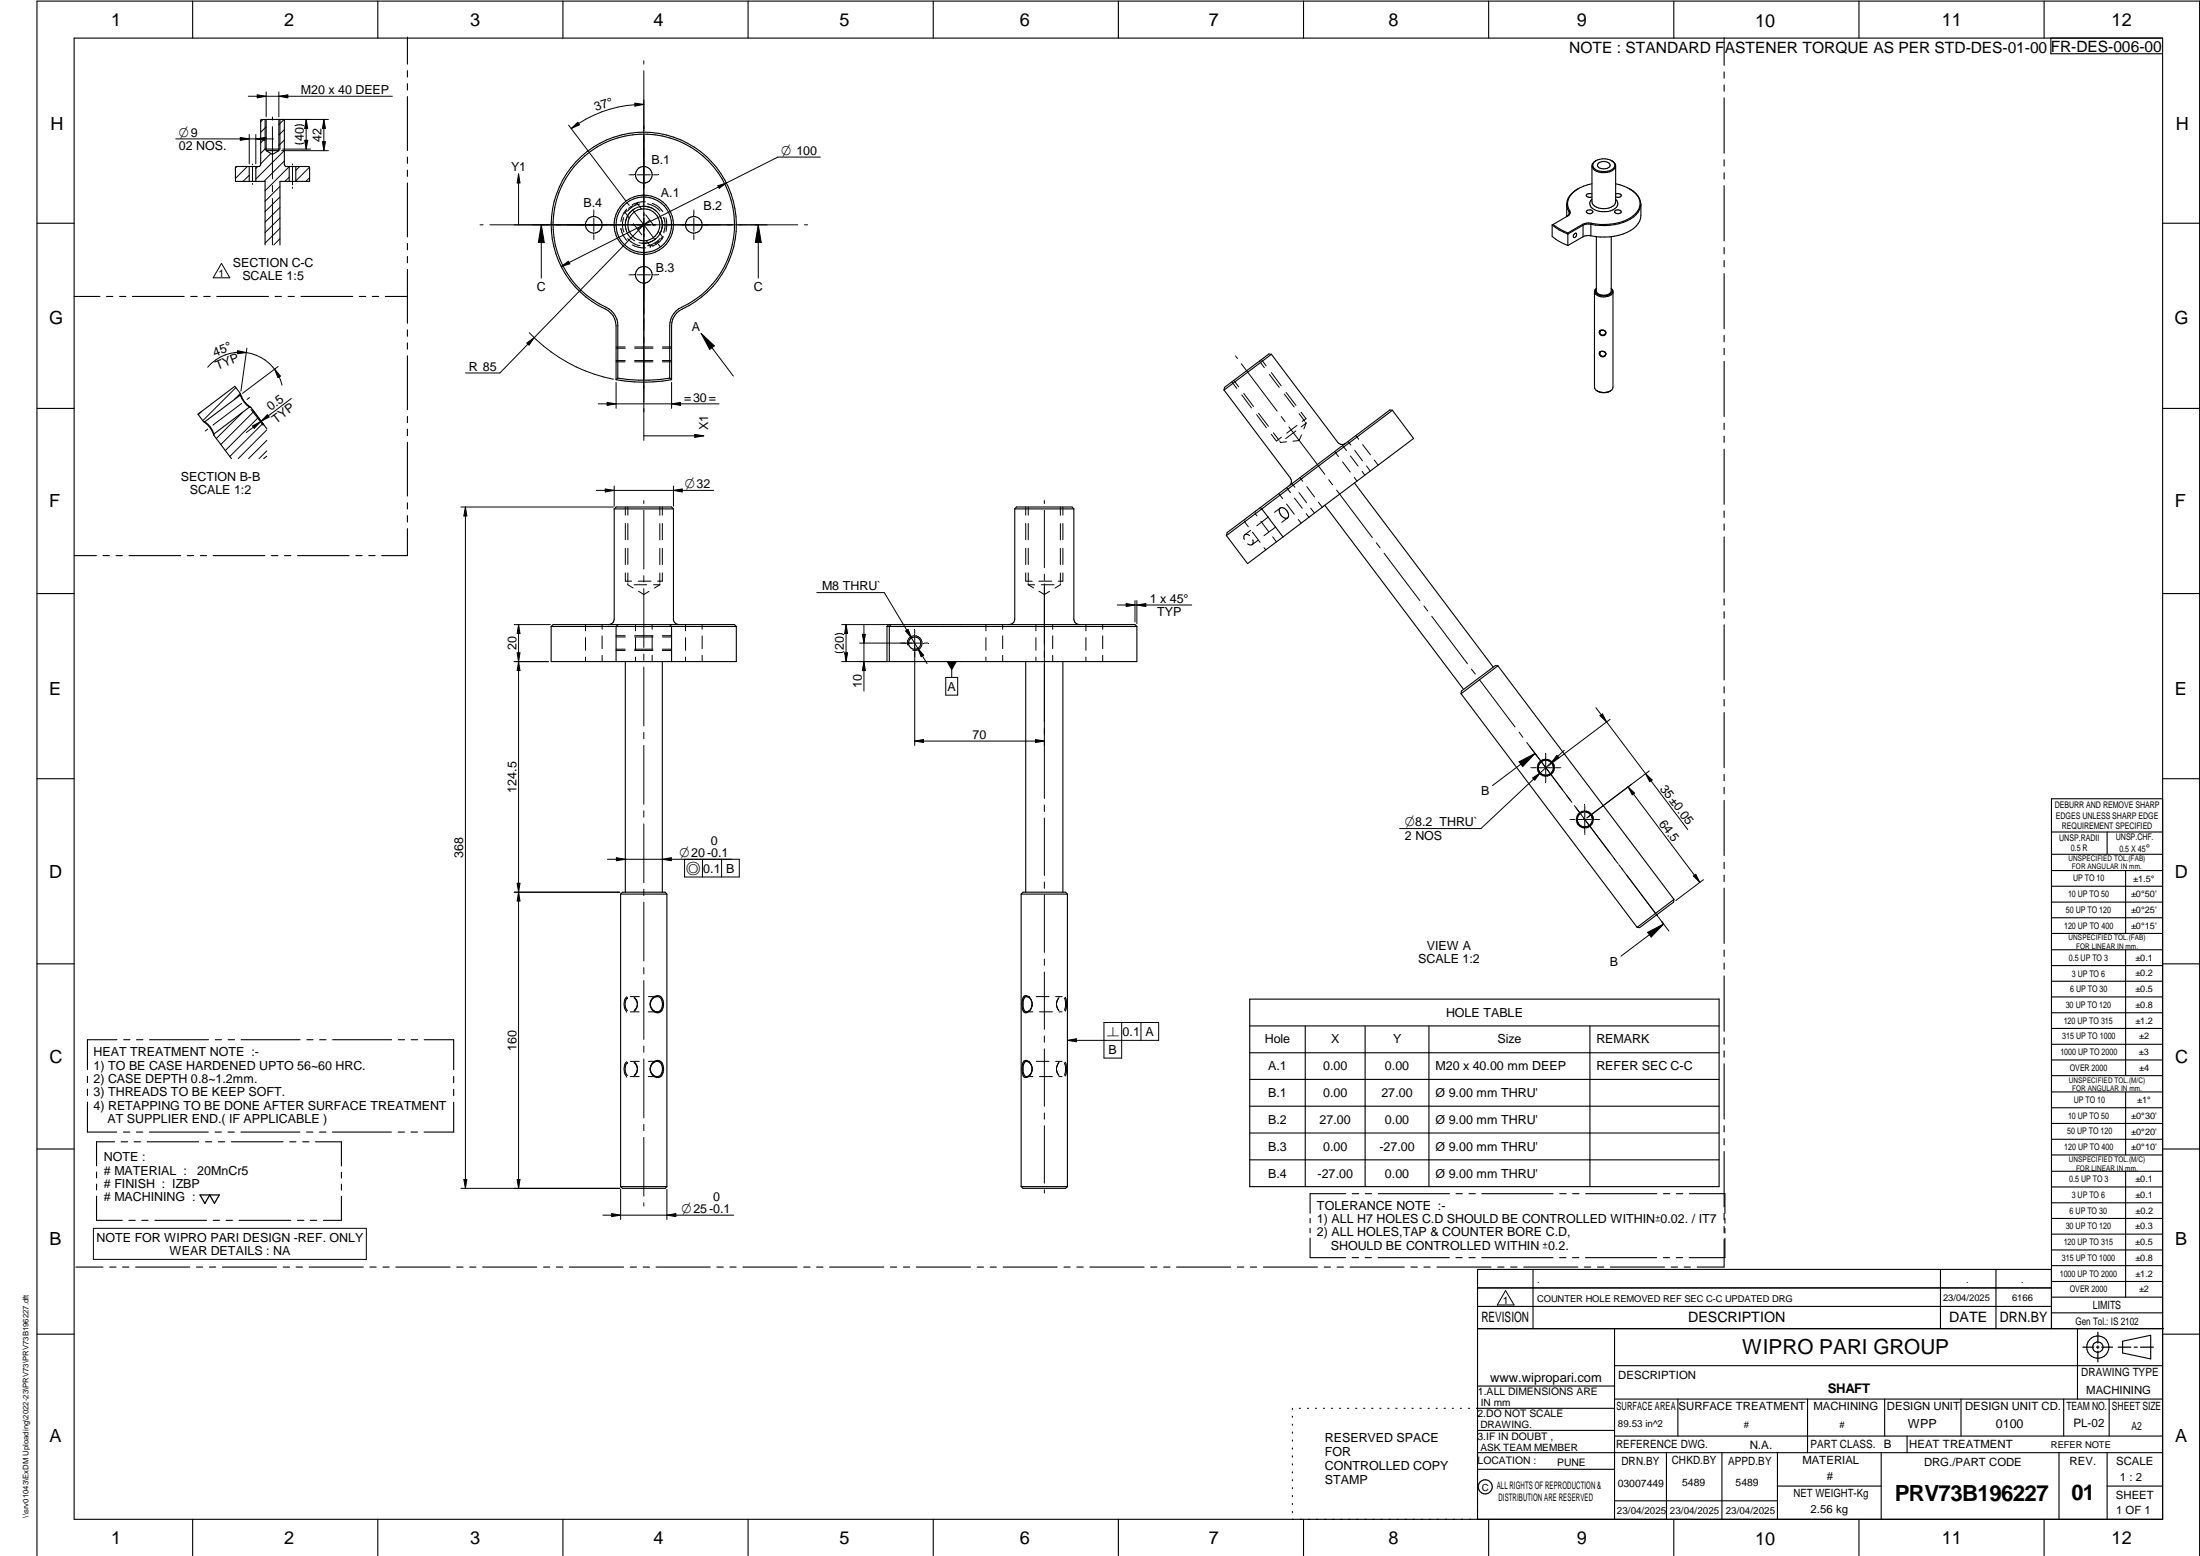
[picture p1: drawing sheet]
<svg xmlns="http://www.w3.org/2000/svg" width="594mm" height="420mm" viewBox="0 0 594 420" stroke-linecap="round" stroke-linejoin="round" font-family="sans-serif">
<g fill="none" stroke="#000" stroke-width=".3">
<path d="M20 10.3h564v400h-564zM52 .3v10M102 .3v10M110 10v7.3M110 19.1v1.7M152 .3v10M202 .3v10M252 .3v10M302 .3v10M352 .3v10M402 .3v10M452 .3v10"/>
<path d="M465.6 10.2v7.5M465.6 19.4v1.7M502 .3v10M552 .3v10M553.8 10.3v4.2h30.1M71.9 32.3v8.4M75.3 32.3v8.4M110 22.6v1.7M110 26.1v14.5M465.6 22.9v1.7M465.6 26.4v15M67.3 45v4"/>
<path d="M69.1 45v4M71.6 40.3h4M71.9 40.7l1.7 1 1.7-1M71.9 40.7h3.4M78.1 45v4M79.9 45v4M110 42.4v1.7M110 45.9v1.7M110 49.4v14.6M175.5 59.5l-3.3 2.4M423.1 55.2v3.3M423.7 57.1a.85 .85 0 0 1-.5 1.3"/>
<path d="M423.7 57.1v.9M423.9 56.9a.95 .95 0 0 1-.5 1.4l-4 2.3M423.9 56.9l-.2 .3M426.2 51a4.7 4.7 0 0 0-2.9 5.5l.4 .7M428.4 57l.7-.3a.69 .69 0 0 1 1 .7 1.08 1.08 0 0 1-1.7-.2zM429.9 52.4l-.7-.1a.62 .62 0 0 0-.8 .6l.8 .4 .7-.1M429.9 49.6a7.9 7.9 0 0 0-6.4 4.4 3.5 3.5 0 0 0 .4 2.9M430.4 43.8a4 4 0 0 1 5.6 .4 1.75 1.75 0 0 1-1.8 2l-.8 .1a2.82 2.82 0 0 1-3.3-1.7zM430.8 43.5l-.8 .8-.1 .5M430.9 43.4l-.1 .1M431.7 44a2.07 2.07 0 0 1 3.1 .6 2.06 2.06 0 0 1-3.3 .3l-.1-.3zM435.2 43.4a1.42 1.42 0 0 1 1.1 1.4 1.42 1.42 0 0 1-1.1 1.3 4.5 4.5 0 0 1-5-.5l-.3-.8"/>
<path d="M436.1 57l.6-.3a.71 .71 0 0 1 1 .7 1.12 1.12 0 0 1-1.7-.2zM436.3 53.8a1.64 1.64 0 0 1 .5 1.7 1.64 1.64 0 0 1-1.3 1.2 5.6 5.6 0 0 1-5.9-.8 1.48 1.48 0 0 1 .3-2.1M436.3 52.4l.4-.1a.75 .75 0 0 1 1 .7 1.33 1.33 0 0 1-1.4 .2M436.3 49.6a8.2 8.2 0 0 1 6.4 4.3 4.1 4.1 0 0 1-2.4 4.9 15 15 0 0 1-10.6 1.5M436.3 44.8v9.7a2.7 2.7 0 0 1-3.2 1.8 2.96 2.96 0 0 1-3.2-1.8v-9.7M440 51a4.3 4.3 0 0 1 2.4 6.3 11.1 11.1 0 0 1-9 3.6l-3.8-.3M443.1 55.2a6.3 6.3 0 0 1-1.3 5.9 13.8 13.8 0 0 1-12.2 2.6M465.6 43.1v1.7M465.6 46.7v1.6M465.6 50.1v15M10 60.3h10M71.6 66.1v-17.1h-8v-3.8l.2-.2h6l.5-.3 .1-12.2 .2-.2h6l.2 .2v11.9l.3 .5 6.3 .1 .2 .2v3.8h-8v17.1"/>
<path d="M110 65.7v1.8M110 69.3v1.7M110 72.8v14.5M419.1 60.7a13.9 13.9 0 0 0 4.3 2.5l4.1-2.4M419.1 60.7v3.1a13.9 13.9 0 0 0 4.3 2.5M419.4 60.6l-.3 .1M419.4 60.6l2.5 1.6 1.5 .7M423.4 62.9v3.4M425.2 63.1l.2-.2a.59 .59 0 0 1 .3 .9 .59 .59 0 0 1-.8 .2zM427.3 60.6l.2 .2M427.3 60.6l-3.9 2.3M427.5 63.9l-4.1 2.4"/>
<path d="M427.5 60.8v3.1M429.6 63.7l-1.1-.1-1 .3M429.6 60.6v3.1M429.6 60.6a2.75 2.75 0 0 0-2.1 .2M429.7 60.3l-1.3-.1-1.1 .4M429.7 60.3l-.1 .3M430.6 78.7a2.84 2.84 0 0 0 4.1 1.1l.4-.2 .5-.7M430.6 78.7l.1-.4 .4-.4a1.15 1.15 0 0 0-.1 1.3 1.15 1.15 0 0 0 1.1 .6l.6 .1a2.24 2.24 0 0 0 2.7-1.2l-.3-.8 .5 .6v26.1l-.3 .7-.5 .3M430.6 78.7v25.9l.3 .7 .4 .3M431.1 63.9v14.7a2.39 2.39 0 0 0 3.7 .6l.3-.6v-14.7M465.6 66.8v1.7M465.6 70.4v1.7"/>
<path d="M465.6 73.9v14.9M584 60.3h10M20 80.1h7M28.8 80.1h1.7M32.3 80.1h1.7M35.8 80.1h13.9M51.5 80.1h1.7M55 80.1h1.8M58.5 80.1h14M74.3 80.1h1.7M77.8 80.1h1.7M81.3 80.1h13.9"/>
<path d="M97 80.1h1.8M100.5 80.1h1.7M104 80.1h6M110 89.1v1.7M110 92.6v1.7M110 96.1v14.5M343.3 95.7l-.7-.1-11.9 9-.2 .7M343.3 95.7l17.9 23.7a1.47 1.47 0 0 0 2.1 .3M343.3 95.7l-12.8 9.6M432 95.3h.1M432 89.6h.1M432 95l.4-.1a.85 .85 0 0 1 1.2 .3 .85 .85 0 0 1-.5 1.2 .85 .85 0 0 1-1.1-.5l-.2-.5z"/>
<path d="M432.1 89.2h.3a.85 .85 0 0 1 1.2 .3 .85 .85 0 0 1-.5 1.2 .85 .85 0 0 1-1.1-.5l-.2-.5zM432.1 95.1l-.1 .2M432.1 89.4l-.1 .2M432.1 95h.1M432.1 89.3h.1M433.2 95a.75 .75 0 0 1-.2 1.2 .75 .75 0 0 1-1-.7v-.2M433.2 89.3a.75 .75 0 0 1-.2 1.2 .75 .75 0 0 1-1-.7v-.2M433.2 95l-.8-.1-.3 .1M433.2 89.3l-.8-.1-.3 .1M465.6 90.6v1.7M465.6 94.1v1.7M465.6 97.6v14.9"/>
<path d="M10 110.3h10M55 113.9a6.4 6.4 0 0 1 2.7 3.6M55.3 113.9a6.6 6.6 0 0 1 2.5 3.3M57.7 117.5l4.8 6.3M57.8 117.2l-.1 .3M64.9 106.7l-9.6 7.2M64.9 106.7a6.7 6.7 0 0 0 2.4 3.2M64.9 106.7h.1M64.9 106.3v.4M64.9 106.3l-1.5-2-9.9 7.5 1.4 2 .4 .1M64.9 106.3a6.1 6.1 0 0 0 2.8 3.7M67.3 109.9l.4 .1"/>
<path d="M67.3 109.9l-9.5 7.3M67.7 110l4.3 5.8M110 112.4v1.7M110 115.9v1.7M110 119.4v14.5M166.4 102.5a41.8 41.8 0 0 0 14.9 0M166.8 102.1v-14.1a5.5 5.5 0 0 0-3.1-5 24.5 24.5 0 0 1-8.8-37.7 24.5 24.5 0 0 1 38.7 .8 24.5 24.5 0 0 1-10.3 37.3 5.5 5.5 0 0 0-2.5 4.6v14.1M166.8 102.1l-.4 .4M180.8 102.1a43.1 43.1 0 0 1-14 0M180.8 102.1l.5 .4M181.3 102.5v-14.5a5 5 0 0 1 3-4.6 25 25 0 0 0 9.2-38.2 25 25 0 0 0-39.3 0 25 25 0 0 0 9.2 38.2 5 5 0 0 1 3 4.6v14.5M330.5 105.3l17.9 23.8a1.48 1.48 0 0 1-.3 2"/>
<path d="M376 110.8l5.7 7.6-35.3 26.6M376 110.8l-35.3 26.6M376 110.8l-.7-.1-43.9 33.1-.2 .8M434.8 105.6l-.5 .2a3.8 3.8 0 0 1-3-.2M434.8 105.6a3.5 3.5 0 0 1-3.5 0M465.6 114.3v1.7M465.6 117.8v1.7M584 110.3h10M72 123.2l-.8 .6M110 135.8v1.7M110 139.2v1.8M165.9 137.4h16"/>
<path d="M165.9 137.4v29.8a1.48 1.48 0 0 1-1.6 1.5M165.9 137.4l.5-.5h14.9l.6 .5M181.9 137.4v29.8a1.48 1.48 0 0 0 1.4 1.5M274 137.4v29.8a1.48 1.48 0 0 1-1.5 1.5M274 137.4l.5-.5h15l.5 .5M274 137.4h16M290 137.4v29.8a1.48 1.48 0 0 0 1.5 1.5M340.3 137.1l.4 .3M340.7 137.4l-9.5 7.2M340.7 137.4l5.7 7.6M345.7 137.2a1.88 1.88 0 0 1 2 2.6 1.88 1.88 0 0 1-2-2.6zM357.8 136.4l37.4 49.7"/>
<path d="M365.8 130.4l37.4 49.7M465.6 121.3v14.9M465.6 138v1.7M20 150h6M27.8 150h1.7M31.3 150h1.8M34.8 150h14M50.6 150h1.7M54.1 150h1.7M57.6 150h13.9M73.3 150h1.8M76.8 150h1.7"/>
<path d="M80.3 150h14M96.1 150h1.7M99.6 150h1.7M110 142.7v7.3h-6.9M331.2 144.6l5.7 7.6 9.5-7.2M465.6 141.5v1.7M465.6 145v14.9M10 160.3h10M148.8 169.2l.5-.5h49l.5 .5M148.8 169.2v9.4h32.5M148.8 169.2h50M166.8 168.7l-.4 .5v9.4"/>
<path d="M168.9 178.6v62.3M178.9 178.6v62.3M180.8 168.7l.5 .5v9.4M198.8 169.2v9.4h-17.5M239.5 169.2l.5-.5h66.5l.5 .5M239.5 169.2h67.5M239.5 169.2v9.4h.7M240.6 168.7l-.4 .5v9.4M277 178.6v62.3M287 178.6v62.3M307 169.2v9.4h-66.8M404.5 179.8l-.7-.1-9.2 6.9-.1 .7"/>
<path d="M404.5 179.8l47.5 63.1M404.5 179.8l-10 7.5M465.6 161.7v1.7M465.6 165.2v1.7M465.6 168.7v14.9M584 160.3h10M394.5 187.3l47.6 63.1M465.6 185.4v1.7M465.6 188.9v1.7M465.6 192.4v14.9M10 210.3h10M416.2 205.7a2.07 2.07 0 0 0-.4 2.8 2.07 2.07 0 0 0 2.9 .5"/>
<path d="M426.7 219.6a2.05 2.05 0 0 0 .2 3.5 2.05 2.05 0 0 0 3-1.7 2.05 2.05 0 0 0-2.8-2 2.06 2.06 0 0 0-1.2 2.2 2.06 2.06 0 0 0 1.7 1.7M465.6 209.1v1.7M465.6 212.6v1.7M465.6 216.1v14.9M584 215.7h-30v143.1M584 210.3h10M429.2 222.9l-1.1 .4M465.6 232.8v1.7M465.6 236.3v1.7M465.6 239.8v15M554 224.7h30M554 230.7h30"/>
<path d="M554 235.1h30M554 239.3h30M569 224.7v6M574 235.1v17M167.6 241.4h12.5M167.6 241.4v79M167.6 241.4l.5-.5h11.5l.5 .5M180.1 241.4v79M275.8 241.4v79M275.8 241.4l.5-.5h11.4l.5 .5M275.8 241.4h12.4M288.2 241.4v79"/>
<path d="M452 242.9l-.1 .7-9.1 6.9-.7-.1M452 242.9l-9.9 7.5M465.6 256.5v1.7M554 243.6h30M554 247.8h30M554 252.1h30M554 256.5h30M574 256.5v33.9M10 260.3h10M175.6 271.1h.1M176.1 269.8a1.58 1.58 0 0 1 1.9-.5 1.58 1.58 0 0 1 .9 1.8 1.58 1.58 0 0 1-.8 1.9 1.58 1.58 0 0 1-2-.5 2.2 2.2 0 0 1 0-2.7zM176.2 269.5a1.64 1.64 0 0 1 1.9-.5 1.64 1.64 0 0 1 1 1.7 2.26 2.26 0 0 1-1.5 2.8 2.34 2.34 0 0 1-1.9-1.5 2.34 2.34 0 0 1 .5-2.5z"/>
<path d="M278.5 270.3a1.14 1.14 0 0 0-.8-1.1 1.14 1.14 0 0 0-1.2 .4l-.2 .9a3.5 3.5 0 0 0 .6 2.7h.6l.8-.7M278.5 270.3l.2 .8-.2 .9M278.5 272l-.1 .4M278.5 270.3a1.38 1.38 0 0 0-2.2-1.1 4.6 4.6 0 0 0 .2 4.1 1.15 1.15 0 0 0 1.7-.5l.3-.7M337.5 277h126.7M337.5 269.8h126.7v50.6h-126.7zM352.5 277v43.4M368.6 277v43.4M385.9 277v43.4M429.3 277v43.4M465.6 260.1v1.6M465.6 263.5v15"/>
<path d="M554 260.7h30M554 265h30M554 269.2h30M554 273.5h30M554 277.7h30M584 260.3h10M23.6 290.6v1.7M23.6 294.1v1.7M23.6 297.6v8.1h7.9M31.6 280.8h-8v8M33.4 280.8h1.7M36.9 280.8h1.7"/>
<path d="M40.4 280.8h15.9M58.1 280.8h1.7M61.6 280.8h1.7M65.1 280.8h15.9M82.8 280.8h1.7M86.3 280.8h1.7M89.8 280.8h15.9M107.6 280.8h1.7M111 280.8h1.8M114.5 280.8h8v8M122.5 297.6v8.1h-8M122.5 290.7v1.7"/>
<path d="M122.5 294.1v1.8M175.6 288.7h.1M176.1 287.4a1.49 1.49 0 0 1 1.7-.8 1.49 1.49 0 0 1 1.1 1.6 1.94 1.94 0 0 1-1.4 2.5 2.08 2.08 0 0 1-1.4-3.3zM176.2 287a1.64 1.64 0 0 1 1.9-.6 1.64 1.64 0 0 1 1 1.8 2.21 2.21 0 0 1-1.5 2.8 2.33 2.33 0 0 1-1.9-1.6 2.33 2.33 0 0 1 .5-2.4zM278.5 287.8a1.52 1.52 0 0 0-2-1.2 4.3 4.3 0 0 0 0 4.2 1.52 1.52 0 0 0 2-1.2M278.7 288.7l-.2 .9M278.7 288.7a1.78 1.78 0 0 0-1.8-2.1 3.2 3.2 0 0 0 0 4.1l.9-.2 .7-.9M337.5 284.3h126.7M337.5 291.5h126.7M337.5 298.7h126.7M465.6 280.2v1.7M465.6 283.8v1.7"/>
<path d="M465.6 287.2v15M554 282h30M554 286.2h30M554 290.4h30M554 294.9h30M554 299.1h30M574 294.9v17M10 310.3h10M26.1 316.5v1.6M26.1 319.7v1.6M30.9 308.3h-4.8v6.5M32.7 308.3h1.8"/>
<path d="M33.4 305.7h1.6M36.2 308.3h1.7M36.8 305.7h1.8M39.7 308.3h14M40.3 305.7h16M55.5 308.3h1.7M58.1 305.7h1.7M59 308.3h1.7M61.5 305.7h1.8M62.5 308.3h13.9M65.1 305.7h15.9M78.2 308.3h1.7"/>
<path d="M81.7 308.3h1.7M82.8 305.7h1.7M85.2 308.3h7v6.5M86.3 305.7h1.7M89.8 305.7h15.9M92.2 316.5v1.6M92.2 319.8v1.6M107.5 305.7h1.7M111 305.7h1.7M337.5 305.9h126.7M337.5 313.2h126.7M465.6 304v1.6"/>
<path d="M465.6 307.5v1.7M465.6 310.9v15M554 303.4h30M554 307.6h30M554 311.9h30M554 316.3h30M574 316.3v34M584 310.3h10M26.1 323v6.5h6.9M34.8 329.5h1.7M38.3 329.5h1.7M41.8 329.5h14"/>
<path d="M57.6 329.5h1.7M61.1 329.5h1.7M64.6 329.5h13.9M80.3 329.5h1.7M83.8 329.5h1.7M92.2 323v6.5h-4.9M167.6 320.4h12.5M167.6 320.4l.5 .5h11.5l.5-.5M275.8 320.4l.5 .5h11.4l.5-.5M275.8 320.4h12.4M353.8 329v1.2M353.8 331.6v1.3"/>
<path d="M353.8 334.3v5.3h9.5M363.4 322.3h-9.6v5.3M365.1 339.6h1.8M365.2 322.3h1.7M368.6 339.6h1.7M368.7 322.3h1.7M372.1 339.6h19.3M372.2 322.3h19.2M393.1 339.6h1.7M393.2 322.3h1.7M396.7 339.6h1.6M396.7 322.3h1.7"/>
<path d="M400.1 339.6h19.2M400.2 322.3h19.2M421.1 339.6h1.8M421.2 322.3h1.7M424.6 339.6h1.7M424.7 322.3h1.7M428.2 339.6h19.2M428.2 322.3h19.2M449.1 339.6h1.7M449.2 322.3h1.7M452.7 339.6h1.7M452.7 322.3h1.7"/>
<path d="M456.2 322.3h9.6v5.4M465.6 334.7v7.4h-7.3M465.6 327.7v1.7M465.6 331.2v1.7M465.8 334.3v5.3h-9.7M465.8 329v1.3M465.8 331.7v1.3M554 320.5h30M554 324.8h30M554 329h30M554 333.2h30M554 337.5h30"/>
<path d="M20.5 342.1h7.3M29.6 342.1h1.7M33.1 342.1h1.7M36.6 342.1h14.7M53 342.1h1.7M56.6 342.1h1.6M60.1 342.1h14.6M76.5 342.1h1.7M80 342.1h1.7M83.5 342.1h14.6M99.9 342.1h1.7M103.4 342.1h1.7"/>
<path d="M106.9 342.1h14.6M123.3 342.1h1.7M126.8 342.1h1.7M130.3 342.1h14.6M146.8 342.1h1.7M150.2 342.1h1.8M153.7 342.1h14.7M170.2 342.1h1.7M173.7 342.1h1.7M177.2 342.1h14.6M193.6 342.1h1.7M197.1 342.1h1.7"/>
<path d="M200.6 342.1h14.6M217 342.1h1.7M220.5 342.1h1.7M224 342.1h14.7M240.4 342.1h1.7M244 342.1h1.7M247.4 342.1h14.7M263.9 342.1h1.7M267.4 342.1h1.7M270.9 342.1h14.6M287.3 342.1h1.7M290.8 342.1h1.7"/>
<path d="M294.3 342.1h14.6M310.7 342.1h1.7M314.2 342.1h1.7M317.7 342.1h14.7M334.1 342.1h1.8M337.6 342.1h1.7M341.2 342.1h14.6M357.6 342.1h1.7M361.1 342.1h1.7M364.6 342.1h14.6M381 342.1h1.7M384.5 342.1h1.7"/>
<path d="M388 342.1h14.6M399 358.8h185.2M399 352.8h155M399 347.8h155M404.4 342.1h1.7M407.9 342.1h1.8M411.4 342.1h14.7M414 342.8v16M427.9 342.1h1.6M431.4 342.1h1.7M434.8 342.1h14.7M436 358.8v51.5"/>
<path d="M451.3 342.1h1.7M454.8 342.1h1.7M524 342.8v16M539 342.8v16M554 341.8h30M554 346h30M554 350.3h30M554 354.5h30M554 342.8h-155v67.5M561 358.8v19M10 360.3h10M399 374.3h37"/>
<path d="M436 377.8h148M453.1 377.8v10M488.1 377.8v14.5M508.9 377.8v10M529.5 377.8v10M557.3 377.8v10M569.5 377.8v10M573.2 362.2l7.6-1.6v6.3l-7.6-1.6zM584 368.8h-148M584 360.3h10M349 380.3v.3M349 382.4v.3"/>
<path d="M349 384.6v.3M349 386.7v.3M349 388.8v.3M349 391v.3M349 393.1v.3M349 395.3v.3M349 397.4v.3M349 399.5v.3M350.9 380.3h.2M353.1 380.3h.2M355.2 380.3h.3M357.4 380.3h.3"/>
<path d="M359.6 380.3h.3M361.7 380.3h.3M363.9 380.3h.3M366.1 380.3h.3M368.3 380.3h.2M370.4 380.3h.3M372.6 380.3h.3M374.8 380.3h.3M376.9 380.3h.4M379.1 380.3h.3M381.3 380.3h.3M383.4 380.3h.4"/>
<path d="M385.6 380.3h.3M387.8 380.3h.3M390 380.3h.3M392.2 380.3h.3M394.3 380.3h.3M396.5 380.3h.3M398.7 380.3h37.3M399 396.7h37M399 392.3h185M399 386.2h37M436 387.8h148M450 392.3v18"/>
<path d="M465 392.3v18M480 392.3v18M508 392.3v18M515 387.8v4.5M556 392.3v18M569 392.3v18M52 410.3v9.7M102 410.3v9.7M152 410.3v9.7M202 410.3v9.7M252 410.3v9.7M302 410.3v9.7"/>
<path d="M349 401.7v.3M349 403.8v.4M349 406v.3M349 408.1v.3M352 410.3v9.7M402 410.3v9.7M436 405.3h44M452 410.3v9.7M480 401.3h28M502 410.3v9.7M552 410.3v9.7M569 401.3h15"/>
<path d="M10 420v-419.7h584v419.7"/>
<circle cx="173.8" cy="47.2" r="2.25"/>
<circle cx="160.3" cy="60.7" r="2.26"/>
<circle cx="173.8" cy="74.2" r="2.26"/>
<circle cx="173.8" cy="60.7" r="7.5"/>
<circle cx="173.9" cy="60.7" r="8"/>
<circle cx="173.9" cy="60.7" r="4.3"/>
<circle cx="187.3" cy="60.7" r="2.26"/>
<circle cx="247" cy="173.7" r="1.67"/>
<circle cx="417.4" cy="207.3" r="2.06"/>
<circle cx="417.4" cy="207.3" r="2.3"/>
<circle cx="428" cy="221.3" r="2.28"/>
<circle cx="566.5" cy="363.7" r="1.39"/>
<circle cx="566.5" cy="363.8" r="3"/>
<circle cx="401.1" cy="401.5" r="1.9"/>
</g>
<g fill="none" stroke="#000" stroke-width=".27">
<path d="M173.9 16.4v.9M173.9 19.1v36.6M47.4 37.5h26.5M64.9 37.1l2.4 .4-2.4 .4zM67 26h39M67.3 36.3v7.9M69.1 37.5l2.4-.4v.8zM69.1 36.3v7.9M69.5 25.6l2.4 .4-2.4 .4zM71 32.3l-.6 .6M71.6 32.3v8M71.9 34.2l-1.5 1.5"/>
<path d="M71.9 37.1l-1.5 1.5M71.9 39.9l-1.5 1.5M71.9 24.8v6.7M73.6 31.6v.8M73.6 34.2v14.1M75.3 26l2.4-.4v.8zM75.3 24.8v6.7M75.6 32.3v8M76 32.3h12.7M76.6 32.3l-1.3 1.4M76.8 35l-1.5 1.4M76.8 37.8l-1.5 1.5"/>
<path d="M79.7 38.6a2.99 2.99 0 0 0 2.4 0M79.7 34a2.99 2.99 0 0 1 2.4 0M82.3 37.9h.8l-.4 2.4zM82.7 32.3l.4 2.4h-.8zM82.7 32.3v8M87.1 38.3h.8l-.4 2.4zM87.5 32.3l.4 2.4h-.8zM87.5 32.3v8.4M153.5 33.8l15.4 20.4M154.3 34.7l1.7-1.7 .5 .7zM171.4 27.9l2.5 .3-2.5 .5zM173.9 28.2a32.4 32.4 0 0 0-19.6 6.5"/>
<path d="M64 45l-.4 .4M66.8 45l-3.2 3.2M67.3 47.3l-1.7 1.7M68.2 44.3v.2M68.2 45v4M68.2 49.5v.3M69.6 45l-.5 .5M73.1 41.4l-2.7 2.8M73.6 50.1v1.7M73.6 53.6v12.5M75.6 50.3l-4 4.1M75.6 53.2l-4 3.9"/>
<path d="M75.6 56l-4 4M75.6 58.8l-4 4M76 40.7h12.7M76.3 40.3h7.6M76.8 40.6l-7.7 7.7M76.8 43.5l-5.5 5.5M78.1 45l-6.5 6.5M78.1 47.8l-1.1 1.2M79 44.3v.2M79 45.2v4.7M79 50.5v.3M80.9 45l-1 1"/>
<path d="M83.6 45.2l-3.7 3.7M83.6 48l-1 1M140 47v13.7M140 47l.4 2.4h-.7zM160.4 56.7v.1M160.4 56.9v1.2M160.4 58.9v3.6M168.4 58.8a5.2 5.2 0 0 0 .1 3.9M168.5 57.4h.1M168.7 57.4h.1M168.8 57.4l1.1 1.5M169.2 56.5a6 6 0 0 0-1.5 3.3"/>
<path d="M169.3 56.9l-.5 .5M169.4 54.8l.5 .7M169.8 47.2h.1M170.1 47.2h1.1M170.9 55.5l-1.2 .8M171 56.9l5.7 7.6M171.3 56.4a4.8 4.8 0 0 0-2.4 3.2M171.4 56.3a5 5 0 0 1 5.8 .7M171.4 56.3a5 5 0 0 0-2.4 5.7M172 47.2h3.6M172.1 54.9l1.1 1.5M172.1 54.9h.1"/>
<path d="M172.1 54.9l-.6 .3M172.2 54.7l-.1 .1M172.8 55.1a5.1 5.1 0 0 0-3.3 1.9M173.3 55.7h1l1.8 .5M173.9 55.9v63M174.3 54.5a6.4 6.4 0 0 0-3.6 .8M174.4 58l2.2 3M174.8 55l.2 .1a5.5 5.5 0 0 1 3.2 1.9M176.1 54.9a5.5 5.5 0 0 1 2.9 2.3M176.5 47.2h1.1M176.7 56.6a5 5 0 0 1 1.7 6.2 5 5 0 0 1-5.9 2.7M178.4 58.7a4.8 4.8 0 0 1 0 4"/>
<path d="M179.2 58.7h.1M179.3 58.8a5.6 5.6 0 0 1 0 3.8M179.8 58.8a6.6 6.6 0 0 1 0 3.7M187.4 56.7v.1M187.4 56.9v1.2M187.4 58.9v3.6M193.8 50.2l2.4-.8-2 1.4zM196.2 49.4l-44.7 22.6M221.5 42.4h-11.4l-13.9 7M59.8 71.1l2.3 3.9h-4.5zM75.6 61.6l-4 4.1M75.6 64.5l-1.7 1.6"/>
<path d="M129.6 60.7h.9M132.3 60.7h83.1M146.2 60.7l.8 4.8h-1.6zM146.2 60.7v14.4M151.5 72l2-1.5 .4 .7zM160.4 63.3v1.1M160.4 64.6v.1M167.7 61.7h.1M167.7 61.7a6.1 6.1 0 0 0 1.6 3.2M169 61.8a4.7 4.7 0 0 0 2.4 3.2M169.5 64.4a5.4 5.4 0 0 0 3.3 1.9M169.8 74.2h.1"/>
<path d="M170.1 74.2h1.1M170.8 66.1a6.2 6.2 0 0 0 3.5 .8M171.1 60.4l2.2 3M172 74.2h3.6M173.9 60.7l-38.9 40h-9.3M174.5 64.9l1.1 1.6M175.5 66.6v.1M175.6 66.5h.1M176.2 66.2l-.6 .3M176.5 74.2h1.1M177.2 64.4a4.9 4.9 0 0 1-3.8 1.3M177.8 62.5l1.1 1.5"/>
<path d="M177.8 66l.5 .6M178 65.1l-1.1 .8M178.3 64.4a5.9 5.9 0 0 1-3.4 1.9M178.9 64h.1M178.9 64l-.4 .5M179 64.2a5.8 5.8 0 0 1-2.8 2.3M179.1 64h.1M179.3 62.6h.1M187.4 63.3v1.1M187.4 64.6v.1M204.8 60.7l.8 4.8h-1.6zM204.8 60.7v14.4"/>
<path d="M217.2 60.7h.9M64.1 94.7l2.4 .5-2.4 .3zM66.5 95.2a11.5 11.5 0 0 1 9.7 8.8M66.5 95.2a11.6 11.6 0 0 0-10.4 3.9M66.7 94l-1.6 11.6M74.2 99.7l1.5 1.9-.6 .3zM75.1 99l-9.6 7.2M142.3 92.6l1.9-1.4-1.3 2zM142.9 89.8a42.8 42.8 0 0 0 22.7 12.6M166.4 97.4h2.4M166.4 94h2.5M166.4 93.7h2.4"/>
<path d="M166.4 97.7h2.4M171.4 97.4h4.9M171.4 93.7h4.9M171.4 97.7h4.9M171.4 94h5M178.9 97.4h2.4M178.9 93.7h2.4M178.9 97.7h2.4M178.9 94h2.4M189.4 90l3.5 3.4-1.3 1zM189.4 90l8.6 11.6M333.6 96.1l.6 .7"/>
<path d="M335.2 98.3l9.7 12.7M340.1 97.5l1.3 1.8M340.6 97.1l1.3 1.7M54.4 111.1l-.9 .9M56.1 115.9l-.7 .5M63.7 104.6l-8.9 9M64.9 106.3l-1.6 1.5M65.3 108.9l-7.8 5.9M65.5 111.4l-7.1 7M67.4 107.4l-.7 .5M67.8 110.5l3.3 4.4M68.1 110.6l3.1 4.1"/>
<path d="M68.2 115l2.2-1.1-1.7 1.8zM68.5 111.1l-8.9 8.9M69.8 112.7l-9 9M71 114.3l-8.9 9M72 118.9l-4.9 4.9M72 116.1l-7.7 7.7M72.2 112l.5 .6-2.2 1.1zM78.6 107.6l-12.1 9.2M161.5 109.1h32.7M164 108.7l2.4 .4-2.4 .4zM166.4 103.3v7M173.9 117.7h16.1"/>
<path d="M181.3 103.3v7M181.3 109.1l2.5-.4v.8zM187.6 117.3l2.4 .4-2.4 .4zM332.6 103.1l1.4 1.8M333.2 102.7l1.3 1.7M335.3 106.6l2.6 3.6M335.9 106.3l2.6 3.5M339.3 112l2.7 3.5M339.8 111.6l2.7 3.5M342.8 101.1l2.6 3.5M343.3 100.6l2.6 3.5M343.3 117.3l1.4 1.8 1.3-1"/>
<path d="M343.9 116.9l1.5 2M345.6 119.2l.2 .3 1.6-.2M346 112.5l1 1.3M346.8 106.4l2.7 3.5M347.3 106l2.7 3.5M348.1 115.3l9.7 12.8M349.9 116.4l-2.7 2M350.2 114.9l-2.7 2.1M350.8 111.7l1.5 2M351.3 111.3l1.4 1.8-1 .7M351.4 117.4l-.6 1.6-1.6 .1M352.5 114l.2 .3"/>
<path d="M352.7 114.3l-1.3 1M352.7 114.3l-.6 1.5M364 119.2l.8 1M366.1 117.6l.8 1M72 121.8l-2 2M124.5 136.9h41.1M125.7 136.9v184M125.7 136.9l.4 2.4h-.8zM161 132.4h31.7M163.4 132l2.5 .4-2.5 .4zM165.9 131.2v5.5M168.9 136.9v2.2"/>
<path d="M169.5 136.9v2.2M173.9 135.2v.8M173.9 137.8v15.9M178.2 136.9v2.2M178.9 136.9v2.2M181.9 131.2v5.5M181.9 132.4l2.3-.4v.8zM277 136.9v2.2M277.7 136.9v2.2M282 135.2v.8M282 137.8v15.5M286.3 136.9v2.2"/>
<path d="M287 136.9v2.2M339 138.5l.4 .8M339 138v.3M342.5 139.6l-3.1 2.4M345.3 133.3l1.1 1.4M345.7 137.2l-1.5 1.1M347.4 136.1l2.1 2.8M347.5 131.7l1 1.4M347.7 139.8l-1.6 1.3M348.9 130.6l.8 1M349.5 134.5l2.2 2.7M350.8 133l2 2.8"/>
<path d="M351.1 129l.7 1M352.7 138.7l.8 1M352.9 131.4l2.1 2.8M353.9 137.2l1.1 1.4M356 135.6l1.1 1.4M358.8 129.5l1 1.4M360.4 121.9l1 1.4M360.9 132.3l9.7 12.9M362.5 120.3l1.1 1.4M362.5 124.7l2.1 2.8M364.7 123.1l2 2.8M365.7 128.9l.7 1"/>
<path d="M365.8 121.6l2.1 2.8M367.8 127.3l.7 1M368 120.1l2.1 2.7M369 125.8l1 1.4M371.1 124.2l1 1.4M168.9 141.4v4.4M168.9 148v4.4M168.9 154.7v2.2h1.7M169.5 157.6v.3l1.4 .8M169.5 141.4v4.4M169.5 148v4.4M169.5 154.7v2.5"/>
<path d="M171.2 157.9h3.5M172.3 156.9h3.5M172.4 159.6l1.5 .9 1.4-.8M173.9 155.4v1.7M173.9 159v15.8M176.5 157.9h1.7M178.2 157.6v.3M178.2 157.9l-1.5 .9M178.2 141.4v4.4M178.2 148.1v4.4M178.2 154.7v2.5M178.9 141.4v4.4"/>
<path d="M178.9 148v4.4M178.9 154.7v2.2h-1.3M277 154.7v2.2h1.7M277 141.4v4.4M277 148v4.4M277.7 157.9h1.7M277.7 141.4v4.4M277.7 148v4.4M277.7 154.7v2.5M277.7 157.6v.3M277.7 157.9l1.4 .9M280.5 156.9h3.5"/>
<path d="M280.5 159.6l1.5 .9 1.4-.8M281.2 157.9h3.4M282 155.1v1.7M282 157.6v58M286.3 141.4v4.4M286.3 148.1v4.4M286.3 154.7v2.5M286.3 157.6v.3l-1.4 .9M287 154.7v2.2h-1.3M287 141.4v4.4M287 148v4.4M336.1 144.4l-.2 .6 .1 .7"/>
<path d="M336.1 144.4l.7-.1 .6 .3M336.1 140.7v.2l1 1.3M336.2 140.2v.2M336.9 146.9l.6 .3 .7-.1M337.7 143.2l-1.6 1.2M338.2 143.7l2.1 2.7M338.3 145.8l.1 .6-.2 .7M339.7 145.9l-1.5 1.2M340.5 140.8l2.1 2.7M341.3 147.9l.5 .6M343.7 144.9l1 1.4M344.5 142.3l-3.2 2.4"/>
<path d="M350.6 140.3l.8 1M371.6 146.6l1.1 1.4M373.8 149.4l9.6 12.8M138.8 178.6h9.3M138.8 168.7h9.8M139.7 176.3h.7l-.4 2.3zM140 178.6l.4 2.5h-.7zM140 168.7l.4 2.4h-.7zM140 168.7v152.2M158.1 168.7v1.6M158.1 172.2v3.4M158.1 177.4v1.2"/>
<path d="M162.6 168.7v1.2M162.6 171.7v3.5M162.6 177v1.6M166.4 172h2.5M166.4 175.3h2.4M166.4 171.7h2.4M166.4 175.6h2.4M171.4 175.3h4.9M171.4 171.7h4.9M171.4 175.6h4.9M171.4 172h5M171.6 168.7v1.6"/>
<path d="M171.6 172.2v3.4M171.6 177.4v1.2M173.9 176.6v1.7M176.1 168.7v1.2M176.1 171.7v3.5M176.1 177v1.6M178.9 175.3h2.4M178.9 171.7h2.4M178.9 175.6h2.4M178.9 172h2.4M185.1 168.7v1.6M185.1 172.2v3.4"/>
<path d="M185.1 177.4v1.2M189.6 168.7v1.2M189.6 171.7v3.5M189.6 177v1.6M220.5 160h18.3l7.3 12.3M227.3 178.6h12.1M227.3 168.7h12.6M227.9 176a2.89 2.89 0 0 1-2.4 0M227.9 171.4a2.52 2.52 0 0 0-2.4 0M228.1 176.3h.8l-.4 2.3zM228.5 168.7v9.9M228.5 168.7l.4 2.4h-.8z"/>
<path d="M232.1 173.7h16.7M232.9 171.3h.8l-.4 2.4zM233.3 178.6l.4 2.5h-.8zM233.3 168.9v17.7M244.6 170.4l.6-.4 .9 2.3zM245.1 174.2a2 2 0 0 1 1.7-2.5 2 2 0 0 1 2.2 2.1 2 2 0 0 1-2.5 1.8M246.1 172.3l4.3 6.9M247 170.1v1M247 171.9v29.4M247.9 175.1l1.5 1.8-.7 .4zM249.6 173.7h.9M257 178.6v4.3"/>
<path d="M266.2 168.7v1.6M266.2 172.2v3.4M266.2 177.4v1.2M270.8 168.7v1.2M270.8 171.7v3.5M270.8 177v1.6M279.7 168.7v1.6M279.7 172.2v3.4M279.7 177.4v1.2M284.3 168.7v1.2M284.3 171.7v3.5M284.3 177v1.6"/>
<path d="M293.2 168.7v1.6M293.2 172.2v3.4M293.2 177.4v1.2M297.8 168.7v1.2M297.8 171.7v3.5M297.8 177v1.6M301.7 163.4h20.1M304.1 163l2.4 .4-2.4 .4zM306.5 162.2v5.7M307 163.4l2.4-.4v.8zM307 162.2v6.2M384.5 163.6l1 1.4"/>
<path d="M386.6 166.4l9.7 12.8M173.9 180.1v15.9M173.9 197.8v1.7M255.4 182.9h3.2v4.8h-3.2zM279.6 199.7l2.4 .4-2.4 .4zM397.3 180.7l1.1 1.3M399.5 183.5l9.6 12.8M410.2 197.7l1 1.4M430.9 191.1l24.9 32.9M432 193.3l.7-.5 1.1 2.1zM434.8 194.2l-16.8 12.7M173.9 201.3v15.9"/>
<path d="M173.9 218.9v1.7M247 200.1l2.4-.4v.8zM247 200.1h35M282 217.4v1.7M410.2 205.7l4.3-2.2-3.3 3.5zM412.3 200.5l12.2 16.2M413.4 207.3h.1M413.6 207.3h1.2M413.9 210.1l2-1.4-1.5 2zM414.5 203.5l.5 .6M414.5 203.5l-11.5 8.6M415.5 208.6l.1 .1"/>
<path d="M415.6 207.3h3.6M416.8 205.4l-.6 .3M417.4 205.5v3.6M417.4 203.5v1.2M417.4 209.9v1.2M417.6 205.3l1.3 .6M418.8 208.8l-.1 .2M419.1 208.5h.1M419.3 205.9v.3M419.3 206.6l.1 1M419.4 207.9l-.3 .6M419.5 206.4l.1 .4"/>
<path d="M419.7 207.1v.3M420 207.3h1.2M420.4 204l.6 .6-2.1 1.3zM421.4 207.3h.1M422.4 202.6l-22.5 21.1h-22M423 214.8l1 1.3M425.1 217.6l11 14.4M425.6 218.1l1 1.4M427.3 219.3l-.6 .3M427.9 217.5v1.2M427.9 219.5v3.6M428.2 219.2l1.2 .7"/>
<path d="M429.8 219.9l.1 .2M439.6 212.5l19.4 25.8M439.6 212.5l1.8 1.7-.6 .4zM444.4 208.9l1.7 1.7-.6 .5zM445.3 208.2l-16.8 12.7M139.7 238.5h.7l-.4 2.4zM166.4 231.6l2.5 .4-2.5 .4zM173.9 222.5v15.8M178.9 232l2.4-.4v.8zM184.9 232v4.8h14.7v-4.8h-35.6M189.7 232v4.8M194.9 232v4.8"/>
<path d="M282 220.9v15.5M282 238.2v1.7M423.9 221.3h.1M424.2 221.3h1.1M426.1 222.6v.1M426.2 221.3h3.6M427.9 223.9v1.1M427.9 225.3h.1M429.4 222.7l-.2 .2M429.8 220.6l.2 1M429.9 221.9l-.3 .6M430 220.4l.1 .4"/>
<path d="M430.2 221.1v.3M430.6 221.3h1.1M431.9 221.3h.1M435.9 231.8l1 1.4M437.1 233.5l1.1 1.3M438 234.6l9.6 12.8M457.3 236.6l.6-.5 1.1 2.2zM460 237.5l-7.5 5.7M138.8 240.9h28.6M140 240.9l.4 2.4h-.7zM173.9 240.1v1.7M173.9 243.6v15.9"/>
<path d="M282 241.7v15.5M282 259v1.6M444.9 251.8l4.3-2.3-3.3 3.5zM447.8 247.6l2.9 3.8M448.7 248.8l.5 .7M449.2 249.5l-11.5 8.7M169.2 273h.1M169.2 269.2a3.1 3.1 0 0 0 0 3.8M169.5 269.4a2.75 2.75 0 0 0 0 3.5M169.5 269.4h.1M170.2 269.1h2.4M170.2 273.2h2.4"/>
<path d="M171.2 269.5a2.06 2.06 0 0 1 .1 3.3M171.3 269.3a2.36 2.36 0 0 1-.1 3.7M173.9 261.3v1.7M173.9 264.8v15.9M175 273.2h2.5M175.1 269.1h2.4M277.2 273.2h1.7M277.2 269.1h.8M279.8 269.1h3.5M280.7 273.2h3.5M282 262.5v15.4M282 279.7v1.7"/>
<path d="M285.1 269.1h1.7M285.3 271.6l.6 1.2M285.3 270.7v.9M285.3 271.6l.7 1.3M285.6 269.9l-.3 .8M285.9 269.6l-.1 .1M286 273.2h.8M286 269.4l-.7 1.3M287.4 269.5a4.1 4.1 0 0 1 0 3.3M287.7 269.3l.1 .2a5.1 5.1 0 0 1-.2 3.5M302.9 276.1v9.6h-4.8v-9.6h14.8v4.8h-24.7M308.1 276.1v4.8"/>
<path d="M169.2 290.6h.1M169.2 286.7a3.2 3.2 0 0 0 0 3.9M169.5 286.9a2.75 2.75 0 0 0 0 3.5M169.5 286.9h.1M170.2 286.6h2.4M170.2 290.7h2.4M171.2 287a2.11 2.11 0 0 1 .1 3.3M171.3 286.8a2.36 2.36 0 0 1-.1 3.7M173.9 282.4v1.7M173.9 286v15.8M175 290.7h2.5M175.1 286.6h2.4"/>
<path d="M277.2 290.7h1.7M277.2 286.6h.8M279.8 286.6h3.5M280.7 290.7h3.5M282 283.2v15.5M285.1 286.6h1.7M285.3 288.7v.4M285.3 289.1l.6 1.1M285.3 289.1l.7 1.3M285.9 287.1l-.3 .4-.3 1.2M286 290.7h.8M286 286.9l-.4 .5-.3 1.3"/>
<path d="M287.4 287a4.1 4.1 0 0 1 0 3.3M287.7 286.8a5.1 5.1 0 0 1-.1 3.8M288.2 280.9l2.5-.4v.8zM125.3 318.5h.8l-.4 2.4zM139.7 318.5h.7l-.4 2.4zM173.9 303.6v1.7M173.9 307.1v15.9M282 300.5v1.7M282 304v15.5M25.2 331.7h73.7v8.4h-73.7zM124.5 320.9h42.9M162.8 328.1h35.3"/>
<path d="M165.2 327.7l2.4 .4-2.4 .4zM167.6 321.1v8.2M173.9 324.8v.9M180.1 321.1v8.2M180.1 328.1l2.4-.4v.8zM282 321.3v.9M406.6 348.5l2.2 3.9h-4.5z"/>
</g>
<path d="M54 322.7h5.2l-1.3 2.3-1.3-2.3-1.3 2.3zM566.5 359.7v3M562.5 363.8h2.9M566.1 363.8h.7M566.5 363.4v.7M566.5 364.9v2.8M567.6 363.8h2.9M572 363.8h3.4M576.3 363.8h.8M578 363.8h3.5" fill="none" stroke="#000" stroke-width=".34"/>
<g fill="#000">
<path d="M64.9 37.1l2.4 .4-2.4 .4zM69.5 25.6l2.4 .4-2.4 .4zM69.1 37.5l2.4-.4v.8zM75.3 26l2.4-.4v.8zM82.3 37.9h.8l-.4 2.4zM82.7 32.3l.4 2.4h-.8zM87.5 32.3l.4 2.4h-.8zM87.1 38.3h.8l-.4 2.4zM154.3 34.7l1.7-1.7 .5 .7zM171.4 27.9l2.5 .3-2.5 .5zM140 47l.4 2.4h-.7zM193.8 50.2l2.4-.8-2 1.4z"/>
<path d="M146.2 60.7l.8 4.8h-1.6zM151.5 72l2-1.5 .4 .7zM204.8 60.7l.8 4.8h-1.6zM64.1 94.7l2.4 .5-2.4 .3zM142.3 92.6l1.9-1.4-1.3 2zM189.4 90l3.5 3.4-1.3 1zM68.2 115l2.2-1.1-1.7 1.8zM72.2 112l.5 .6-2.2 1.1zM74.2 99.7l1.5 1.9-.6 .3zM164 108.7l2.4 .4-2.4 .4zM181.3 109.1l2.5-.4v.8zM187.6 117.3l2.4 .4-2.4 .4z"/>
<path d="M125.7 136.9l.4 2.4h-.8zM163.4 132l2.5 .4-2.5 .4zM181.9 132.4l2.3-.4v.8zM139.7 176.3h.7l-.4 2.3zM140 168.7l.4 2.4h-.7zM228.1 176.3h.8l-.4 2.3zM228.5 168.7l.4 2.4h-.8zM232.9 171.3h.8l-.4 2.4zM244.6 170.4l.6-.4 .9 2.3zM247.9 175.1l1.5 1.8-.7 .4zM255.6 178.6h2.8l-1.4 2.5zM304.1 163l2.4 .4-2.4 .4z"/>
<path d="M307 163.4l2.4-.4v.8zM140 178.6l.4 2.5h-.7zM233.3 178.6l.4 2.5h-.8zM432 193.3l.7-.5 1.1 2.1zM247 200.1l2.4-.4v.8zM279.6 199.7l2.4 .4-2.4 .4zM410.2 205.7l4.3-2.2-3.3 3.5zM413.9 210.1l2-1.4-1.5 2zM420.4 204l.6 .6-2.1 1.3zM439.6 212.5l1.8 1.7-.6 .4zM444.4 208.9l1.7 1.7-.6 .5zM139.7 238.5h.7l-.4 2.4z"/>
<path d="M166.4 231.6l2.5 .4-2.5 .4zM178.9 232l2.4-.4v.8zM457.3 236.6l.6-.5 1.1 2.2zM140 240.9l.4 2.4h-.7zM444.9 251.8l4.3-2.3-3.3 3.5zM288.2 280.9l2.5-.4v.8zM125.3 318.5h.8l-.4 2.4zM139.7 318.5h.7l-.4 2.4zM165.2 327.7l2.4 .4-2.4 .4zM180.1 328.1l2.4-.4v.8z"/>
</g>
<text font-size="6" x="511.6" y="405.2">PRV73B196227</text>
<text font-size="5.9" x="559.4" y="405.1">01</text>
<text font-size="5.6" x="470.5" y="365.5">WIPRO PARI GROUP</text>
<g font-size="4.9">
<text x="30" y="6.9">1</text>
<text x="76.7" y="6.9">2</text>
<text x="127" y="6.9">3</text>
<text x="176.5" y="6.9">4</text>
<text x="226.7" y="6.9">5</text>
<text x="275.4" y="6.9">6</text>
<text x="326.4" y="6.9">7</text>
<text x="375" y="6.9">8</text>
<text x="425.8" y="6.9">9</text>
<text x="473.9" y="7.3">10</text>
<text x="524.3" y="6.9">11</text>
<text x="570.2" y="6.9">12</text>
<text x="13.6" y="35.1">H</text>
<text x="587.6" y="35.1">H</text>
<text x="13.2" y="87.5">G</text>
<text x="587.2" y="87.5">G</text>
<text x="13.2" y="137">F</text>
<text x="587.2" y="137">F</text>
<text x="13.2" y="187.6">E</text>
<text x="587.2" y="187.6">E</text>
<text x="13.2" y="237">D</text>
<text x="587.2" y="237">D</text>
<text x="13.4" y="287.1">C</text>
<text x="587.4" y="287.1">C</text>
<text x="13.4" y="336.2">B</text>
<text x="587.4" y="336.2">B</text>
<text x="13.4" y="389.3">A</text>
<text x="587.4" y="389.3">A</text>
<text x="30" y="416.9">1</text>
<text x="76.7" y="416.9">2</text>
<text x="127" y="416.9">3</text>
<text x="176.5" y="416.9">4</text>
<text x="226.7" y="416.9">5</text>
<text x="275.4" y="416.9">6</text>
<text x="326.4" y="416.9">7</text>
<text x="375" y="416.9">8</text>
<text x="425.8" y="416.9">9</text>
<text x="473.9" y="417.3">10</text>
<text x="524.3" y="416.9">11</text>
<text x="570.2" y="416.9">12</text>
</g>
<g font-size="4.2">
<text x="423.7" y="14.3">NOTE : STANDARD FASTENER TORQUE AS PER STD-DES-01-00</text>
<text x="553.8" y="14">FR-DES-006-00</text>
</g>
<g font-size="3.9">
<text x="400" y="357.1">REVISION</text>
<text x="455.9" y="357.1">DESCRIPTION</text>
<text x="526.4" y="357.1">DATE</text>
<text x="540" y="357.1">DRN.BY</text>
</g>
<g font-size="3.7">
<text x="48.3" y="36.9">O9</text>
<text x="210.9" y="41.8">O 100</text>
<text x="184.9" y="131.8">O32</text>
<text x="379.4" y="223.1">O8.2 THRU`</text>
<text x="183.5" y="231.4">O20-0.1</text>
<text x="185.3" y="235.6">a</text>
<text x="298.9" y="279.7">n</text>
<text x="184" y="327.5">O25-0.1</text>
</g>
<text font-size="3.6" x="493.6" y="376.1">SHAFT</text>
<text font-size="3.5" x="402.4" y="373.3">www.wipropari.com</text>
<g font-size="3.4">
<text x="81.3" y="25.4">M20 x 40 DEEP</text>
<text x="160.9" y="30.1" transform="rotate(-18 160.9 30.1)">37°</text>
<text x="48.3" y="40.5">02 NOS.</text>
<text x="82.1" y="38.1" transform="rotate(-90 82.1 38.1)">40</text>
<text x="86.9" y="38.4" transform="rotate(-90 86.9 38.4)">42</text>
<text x="138" y="46.1">Y1</text>
<text x="175.9" y="44.2">B.1</text>
<text x="178.5" y="53.3">A.1</text>
<text x="157.6" y="55.8">B.4</text>
<text x="189.9" y="56.8">B.2</text>
<text x="62.9" y="72.1">SECTION C-C</text>
<text x="65.4" y="75.7">SCALE 1:5</text>
<text x="177.1" y="73.5">B.3</text>
<text x="144.9" y="78.7">C</text>
<text x="203.6" y="78.7">C</text>
<text x="186.8" y="89.3">A</text>
<text x="58" y="96.3" transform="rotate(-22 58 96.3)">45°</text>
<text x="58.7" y="99.9" transform="rotate(-22 58.7 99.9)">TYP</text>
<text x="126.6" y="100.1">R 85</text>
<text x="73.1" y="111" transform="rotate(-37 73.1 111)">0.5</text>
<text x="184.7" y="108.5">=30=</text>
<text x="74.5" y="114.5" transform="rotate(-37 74.5 114.5)">TYP</text>
<text x="191.2" y="116" transform="rotate(-90 191.2 116)">X1</text>
<text x="48.8" y="129.8">SECTION B-B</text>
<text x="51.3" y="133.4">SCALE 1:2</text>
<text x="222" y="159.4">M8 THRU`</text>
<text x="310.5" y="162.8">1 x 45°</text>
<text x="312.5" y="166.4">TYP</text>
<text x="139.4" y="175.6" transform="rotate(-90 139.4 175.6)">20</text>
<text x="227.9" y="175.6" transform="rotate(-90 227.9 175.6)">20</text>
<text x="232.7" y="185.8" transform="rotate(-90 232.7 185.8)">10</text>
<text x="255.9" y="186.5">A</text>
<text x="262.6" y="199.5">70</text>
<text x="139.4" y="214" transform="rotate(-90 139.4 214)">124.5</text>
<text x="400" y="214.8">B</text>
<text x="448.1" y="212.9" transform="rotate(53 448.1 212.9)">35±0.05</text>
<text x="379.4" y="226.7">2 NOS</text>
<text x="447.8" y="222.4" transform="rotate(53 447.8 222.4)">64.5</text>
<text x="125" y="231.7" transform="rotate(-90 125 231.7)">368</text>
<text x="192" y="228.3">0</text>
<text x="189.9" y="235.6">0.1 B</text>
<text x="385.3" y="256.5">VIEW A</text>
<text x="383" y="260.1">SCALE 1:2</text>
<text x="434.7" y="260.8">B</text>
<text x="390.5" y="274.5">HOLE TABLE</text>
<text x="303.1" y="279.7">0.1 A</text>
<text x="341.5" y="281.8">Hole</text>
<text x="359.5" y="281.8">X</text>
<text x="376.2" y="281.8">Y</text>
<text x="404.4" y="281.8">Size</text>
<text x="431.1" y="281.8">REMARK</text>
<text x="25.3" y="285.2">HEAT TREATMENT NOTE :-</text>
<text x="139.4" y="283.7" transform="rotate(-90 139.4 283.7)">160</text>
<text x="299.4" y="284.5">B</text>
<text x="25.3" y="288.8">1) TO BE CASE HARDENED UPTO 56~60 HRC.</text>
<text x="25.3" y="292.4">2) CASE DEPTH 0.8~1.2mm.</text>
<text x="342.4" y="289">A.1</text>
<text x="357.3" y="289">0.00</text>
<text x="374" y="289">0.00</text>
<text x="387.6" y="289">M20 x 40.00 mm DEEP</text>
<text x="431.1" y="289">REFER SEC C-C</text>
<text x="25.3" y="296">3) THREADS TO BE KEEP SOFT.</text>
<text x="25.3" y="299.6">4) RETAPPING TO BE DONE AFTER SURFACE TREATMENT</text>
<text x="342.4" y="296.2">B.1</text>
<text x="357.3" y="296.2">0.00</text>
<text x="373" y="296.2">27.00</text>
<text x="387.6" y="296.2">Ø 9.00 mm THRU'</text>
<text x="29" y="303.2">AT SUPPLIER END.( IF APPLICABLE )</text>
<text x="342.4" y="303.5">B.2</text>
<text x="356.3" y="303.5">27.00</text>
<text x="374" y="303.5">0.00</text>
<text x="387.6" y="303.5">Ø 9.00 mm THRU'</text>
<text x="342.4" y="310.7">B.3</text>
<text x="357.3" y="310.7">0.00</text>
<text x="372.5" y="310.7">-27.00</text>
<text x="387.6" y="310.7">Ø 9.00 mm THRU'</text>
<text x="28.1" y="313.6">NOTE :</text>
<text x="28.1" y="317.2"># MATERIAL :</text>
<text x="53.3" y="317.2">20MnCr5</text>
<text x="342.4" y="318">B.4</text>
<text x="355.8" y="318">-27.00</text>
<text x="374" y="318">0.00</text>
<text x="387.6" y="318">Ø 9.00 mm THRU'</text>
<text x="28.1" y="320.8"># FINISH : IZBP</text>
<text x="28.1" y="324.4"># MACHINING :</text>
<text x="192.6" y="324.4">0</text>
<text x="355.6" y="326.7">TOLERANCE NOTE :-</text>
<text x="26.1" y="335.3">NOTE FOR WIPRO PARI DESIGN -REF. ONLY</text>
<text x="355.6" y="333.9">2) ALL HOLES,TAP &amp; COUNTER BORE C.D,</text>
<text x="355.6" y="330.3">1) ALL H7 HOLES C.D SHOULD BE CONTROLLED WITHINu0.02. / IT7</text>
<text x="45.8" y="338.9">WEAR DETAILS : NA</text>
<text x="359.4" y="337.5">SHOULD BE CONTROLLED WITHIN u0.2.</text>
<text x="357.8" y="389.5">RESERVED SPACE</text>
<text x="515.2" y="385.7">WPP</text>
<text x="538.9" y="385.6">0100</text>
<text x="357.8" y="393.3">FOR</text>
<text x="357.8" y="397">CONTROLLED COPY</text>
<text x="357.8" y="400.8">STAMP</text>
</g>
<g font-size="3.1">
<text x="565.1" y="353.5">LIMITS</text>
<text x="562" y="371.7">DRAWING TYPE</text>
<text x="437" y="372.3">DESCRIPTION</text>
<text x="563.4" y="376.3">MACHINING</text>
<text x="436.5" y="380.8">SURFACE AREA</text>
<text x="453.3" y="380.8">SURFACE TREATMENT</text>
<text x="489.7" y="380.8">MACHINING</text>
<text x="509.5" y="380.8">DESIGN UNIT</text>
<text x="530.6" y="380.8">DESIGN UNIT CD.</text>
<text x="558" y="380.6">TEAM NO.</text>
<text x="570.3" y="380.7">SHEET SIZE</text>
<text x="559.9" y="385.4">PL-02</text>
<text x="575.6" y="386.1">A2</text>
<text x="436.4" y="391.1">REFERENCE DWG.</text>
<text x="437.8" y="395.5">DRN.BY</text>
<text x="451.4" y="395.4">CHKD.BY</text>
<text x="466.6" y="395.5">APPD.BY</text>
<text x="472.5" y="391.2">N.A.</text>
<text x="486.7" y="395.4">MATERIAL</text>
<text x="488.9" y="390.9">PART CLASS.</text>
<text x="508.7" y="391">B</text>
<text x="515.6" y="390.9">HEAT TREATMENT</text>
<text x="519.6" y="395.9">DRG./PART CODE</text>
<text x="558.9" y="395.5">REV.</text>
<text x="571.4" y="395.6">SCALE</text>
<text x="493.3" y="399.7">#</text>
<text x="572.5" y="399.9">1 : 2</text>
<text x="484.3" y="404.2">NET WEIGHT-Kg</text>
<text x="571.4" y="404.7">SHEET</text>
<text x="488.9" y="408.6">2.56 kg</text>
<text x="571.4" y="408.8">1 OF 1</text>
</g>
<text font-size="3" x="579.5" y="230.1">°</text>
<g font-size="2.8">
<text x="59" y="74.7">1</text>
<text x="405.8" y="352.1">1</text>
<text x="560.4" y="357.7">Gen Tol.: IS 2102</text>
<text x="399.1" y="376.6">1.ALL DIMENSIONS ARE</text>
<text x="399" y="382.7">2.DO NOT SCALE</text>
<text x="399" y="388.7">3.IF IN DOUBT ,</text>
<text x="399" y="395.4">LOCATION :</text>
<text x="420.5" y="396">PUNE</text>
<text x="404.2" y="402">ALL RIGHTS OF REPRODUCTION &amp;</text>
<text x="436.8" y="401.5">03007449</text>
<text x="454.2" y="401.3">5489</text>
<text x="468.7" y="401.2">5489</text>
<text x="404.7" y="405.4">DISTRIBUTION ARE RESERVED</text>
</g>
<g font-size="2.7">
<text x="399.9" y="379.7">IN mm</text>
<text x="399.7" y="385.7">DRAWING.</text>
<text x="436.9" y="385.4">89.53 in^2</text>
<text x="399.7" y="391.8">ASK TEAM MEMBER</text>
<text x="400.1" y="402.5">C</text>
<text x="436.6" y="408.7">23/04/2025</text>
<text x="450.9" y="408.8">23/04/2025</text>
<text x="466" y="408.9">23/04/2025</text>
</g>
<g font-size="2.5">
<text x="554.9" y="218.3">DEBURR AND REMOVE SHARP</text>
<text x="555.2" y="221">EDGES UNLESS SHARP EDGE</text>
<text x="556.1" y="227.1">UNSP.RADII</text>
<text x="556.8" y="223.8">REQUIREMENT SPECIFIED</text>
<text x="571.4" y="226.9">UNSP.CHF.</text>
<text x="559.2" y="229.9">0.5 R</text>
<text x="572.3" y="230.1">0.5 X 45</text>
<text x="559.8" y="238">UP TO 10</text>
<text x="576.1" y="238.1">±1.5°</text>
<text x="558.5" y="242.2">10 UP TO 50</text>
<text x="575.5" y="242.3">±0°50'</text>
<text x="557.4" y="250.7">120 UP TO 400</text>
<text x="557.9" y="246.5">50 UP TO 120</text>
<text x="575.5" y="250.7">±0°15'</text>
<text x="575.5" y="246.5">±0°25'</text>
<text x="558.7" y="259.4">0.5 UP TO 3</text>
<text x="559.5" y="263.7">3 UP TO 6</text>
<text x="576.6" y="263.6">±0.2</text>
<text x="576.6" y="259.4">±0.1</text>
<text x="559" y="267.9">6 UP TO 30</text>
<text x="576.6" y="267.9">±0.5</text>
<text x="557.8" y="272.2">30 UP TO 120</text>
<text x="576.6" y="272.2">±0.8</text>
<text x="556.9" y="280.7">315 UP TO 1000</text>
<text x="557.3" y="276.4">120 UP TO 315</text>
<text x="576.6" y="276.4">±1.2</text>
<text x="577.7" y="280.7">±2</text>
<text x="556.4" y="284.9">1000 UP TO 2000</text>
<text x="577.6" y="284.9">±3</text>
<text x="558.9" y="289.2">OVER 2000</text>
<text x="577.7" y="289.3">±4</text>
<text x="560" y="297.9">UP TO 10</text>
<text x="577.1" y="297.9">±1°</text>
<text x="558.5" y="302.1">10 UP TO 50</text>
<text x="575.5" y="302.1">±0°30'</text>
<text x="557.4" y="310.6">120 UP TO 400</text>
<text x="558.2" y="306.3">50 UP TO 120</text>
<text x="575.5" y="310.6">±0°10'</text>
<text x="575.5" y="306.4">±0°20'</text>
<text x="558.8" y="319.2">0.5 UP TO 3</text>
<text x="559.4" y="323.4">3 UP TO 6</text>
<text x="576.6" y="319.2">±0.1</text>
<text x="576.6" y="323.5">±0.1</text>
<text x="558.9" y="327.7">6 UP TO 30</text>
<text x="576.7" y="327.7">±0.2</text>
<text x="557.8" y="332">30 UP TO 120</text>
<text x="576.6" y="332">±0.3</text>
<text x="556.8" y="340.5">315 UP TO 1000</text>
<text x="557.3" y="336.3">120 UP TO 315</text>
<text x="576.6" y="336.3">±0.5</text>
<text x="576.6" y="340.5">±0.8</text>
<text x="415.1" y="346.3">.</text>
<text x="530.9" y="346.5">.</text>
<text x="545.8" y="346.4">.</text>
<text x="556.2" y="344.7">1000 UP TO 2000</text>
<text x="576.6" y="344.7">±1.2</text>
<text x="415.1" y="351.5">COUNTER HOLE REMOVED REF SEC C-C UPDATED DRG</text>
<text x="524.7" y="351.3">23/04/2025</text>
<text x="543.3" y="351.3">6166</text>
<text x="558.9" y="349">OVER 2000</text>
<text x="577.6" y="349">±2</text>
<text x="470.9" y="385.5">#</text>
<text x="496.7" y="385.6">#</text>
<text x="553.8" y="391.1">REFER NOTE</text>
</g>
<g font-size="2.1">
<text x="558.5" y="232.4">UNSPECIFIED TOL.(FAB)</text>
<text x="559.5" y="234.7">FOR ANGULAR IN mm.</text>
<text x="558.6" y="253.9">UNSPECIFIED TOL.(FAB)</text>
<text x="560.7" y="256.3">FOR LINEAR IN mm.</text>
<text x="558.7" y="292.3">UNSPECIFIED TOL.(M/C)</text>
<text x="559.6" y="294.7">FOR ANGULAR IN mm.</text>
<text x="558.7" y="313.7">UNSPECIFIED TOL.(M/C)</text>
<text x="560.6" y="316.1">FOR LINEAR IN mm.</text>
<text x="7.7" y="409.8" transform="rotate(-90 7.7 409.8)">\\srv01043\ExDM Uploading\2022-23\PRV73\PRV73B196227.dft</text>
</g>
</svg>
